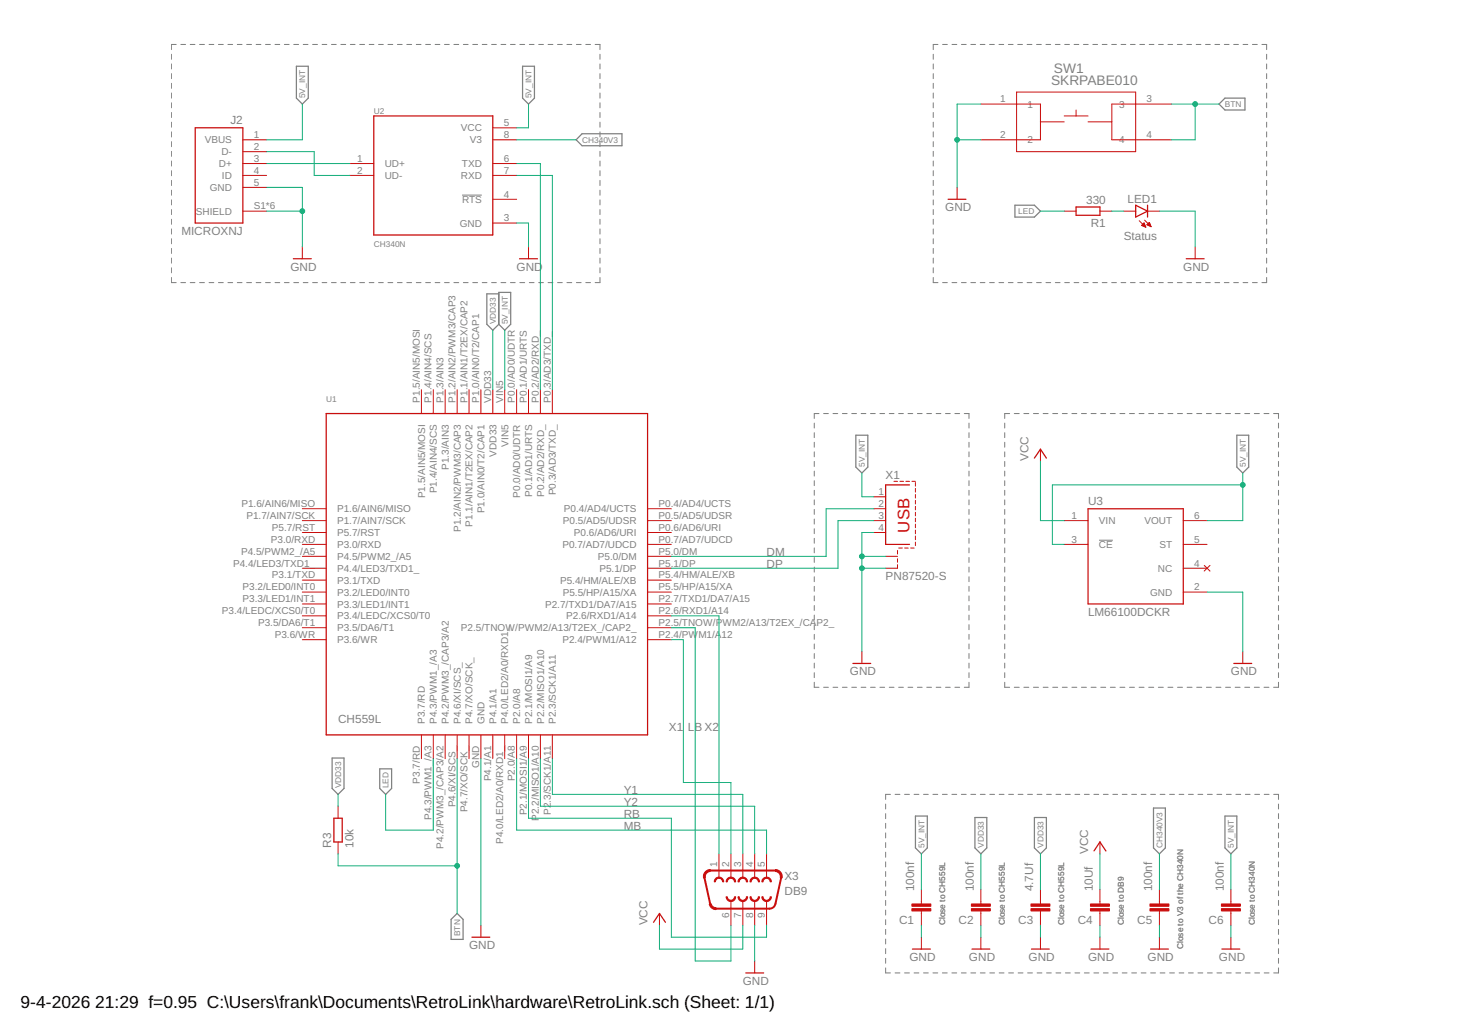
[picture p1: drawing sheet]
<svg xmlns="http://www.w3.org/2000/svg" width="297mm" height="210mm" viewBox="0 0 297 210" stroke-linecap="round" stroke-linejoin="round" font-family="sans-serif">
<g fill="none" stroke="#808080" stroke-width=".21">
<path d="M34.8 11v1M34.8 13v1M34.8 15v1M34.8 16.9v1M34.8 18.9v1M35.8 9h-1v1.1M36.7 9h1M38.7 9h.9M40.6 9h.9M42.5 9h.9M44.4 9h1M46.3 9h1"/>
<path d="M48.2 9h1M50.1 9h1M52 9h1M54 9h.9M55.9 9h.9M57.8 9h.9M59.7 9h1M61.6 9h1M63.5 9h1M65.4 9h1M67.4 9h.9M69.3 9h.9"/>
<path d="M71.2 9h.9M73.1 9h1M75 9h1M76.9 9h1M78.8 9h1M80.8 9h.9M82.7 9h.9M84.6 9h.9M86.5 9h1M88.4 9h1M90.3 9h1M92.2 9h1"/>
<path d="M94.1 9h1M96.1 9h.9M98 9h.9M99.9 9h.9M101.8 9h1M103.7 9h1M105.6 9h1M107.5 9h1M109.5 9h.9M111.4 9h.9M113.3 9h.9M115.2 9h1"/>
<path d="M117.1 9h1M119 9h1M120.9 9h1v1.1M121.9 11v1M121.9 13v1M121.9 15v1M121.9 16.9v1M121.9 18.9v1M189.6 11v1M189.6 13v1M189.6 15v1M189.6 16.9v1"/>
<path d="M189.6 18.9v1M190.6 9h-1v1.1M191.5 9h1M193.4 9h1M195.3 9h1M197.3 9h.9M199.2 9h.9M201.1 9h.9M203 9h.9M204.9 9h.9M206.8 9h.9M208.7 9h1"/>
<path d="M210.6 9h1M212.5 9h1M214.4 9h1M216.3 9h1M218.2 9h1M220.1 9h1M222 9h1M223.9 9h1M225.9 9h.9M227.8 9h.9M229.7 9h.9M231.6 9h.9"/>
<path d="M233.5 9h.9M235.4 9h.9M237.3 9h1M239.2 9h1M241.1 9h1M243 9h1M244.9 9h1M246.8 9h1M248.8 9h.9M250.7 9h.9M252.6 9h.9M254.5 9h.9"/>
<path d="M256.4 9h.9v1.1M257.3 11v1M257.3 13v1M257.3 15v1M257.3 16.9v1M257.3 18.9v1M34.8 20.9v1M34.8 22.9v1M34.8 24.8v1M34.8 26.8v1M34.8 28.8v1M34.8 30.8v1"/>
<path d="M34.8 32.7v1M34.8 34.7v1M34.8 36.7v1M34.8 38.7v1M121.9 20.9v1M121.9 22.9v1M121.9 24.8v1M121.9 26.8v1M121.9 28.8v1M121.9 30.8v1M121.9 32.7v1M121.9 34.7v1"/>
<path d="M121.9 36.7v1M121.9 38.7v1M189.6 20.9v1M189.6 22.9v1M189.6 24.8v1M189.6 26.8v1M189.6 28.8v1M189.6 30.8v1M189.6 32.7v1M189.6 34.7v1M189.6 36.7v1M189.6 38.7v1"/>
<path d="M257.3 20.9v1M257.3 22.9v1M257.3 24.8v1M257.3 26.8v1M257.3 28.8v1M257.3 30.8v1M257.3 32.7v1M257.3 34.7v1M257.3 36.7v1M257.3 38.7v1M34.8 40.6v1M34.8 42.6v1"/>
<path d="M34.8 44.6v1M34.8 46.5v1.1M34.8 48.5v1M34.8 50.5v1M34.8 52.5v1M34.8 54.4v1M34.8 56.4v1h1M36.7 57.4h1M38.7 57.4h.9M40.6 57.4h.9M42.5 57.4h.9M44.4 57.4h1"/>
<path d="M46.3 57.4h1M48.2 57.4h1M50.1 57.4h1M52 57.4h1M54 57.4h.9M55.9 57.4h.9M57.8 57.4h.9M59.7 57.4h1M61.6 57.4h1M63.5 57.4h1M65.4 57.4h1M67.4 57.4h.9"/>
<path d="M69.3 57.4h.9M71.2 57.4h.9M73.1 57.4h1M75 57.4h1M76.9 57.4h1M78.8 57.4h1M80.8 57.4h.9M82.7 57.4h.9M84.6 57.4h.9M86.5 57.4h1M88.4 57.4h1M90.3 57.4h1"/>
<path d="M92.2 57.4h1M94.1 57.4h1M96.1 57.4h.9M98 57.4h.9M99.9 57.4h.9M101.8 57.4h1M103.7 57.4h1M105.6 57.4h1M107.5 57.4h1M109.5 57.4h.9M111.4 57.4h.9M113.3 57.4h.9"/>
<path d="M115.2 57.4h1M117.1 57.4h1M119 57.4h1M121.9 40.6v1M121.9 42.6v1M121.9 44.6v1M121.9 46.5v1.1M121.9 48.5v1M121.9 50.5v1M121.9 52.5v1M121.9 54.4v1M121.9 56.4v1h-1"/>
<path d="M189.6 56.4v1h1M189.6 40.6v1M189.6 42.6v1M189.6 44.6v1M189.6 46.5v1.1M189.6 48.5v1M189.6 50.5v1M189.6 52.5v1M189.6 54.4v1M191.5 57.4h1M193.4 57.4h1M195.3 57.4h1"/>
<path d="M197.3 57.4h.9M199.2 57.4h.9M201.1 57.4h.9M203 57.4h.9M204.9 57.4h.9M206.8 57.4h.9M208.7 57.4h1M210.6 57.4h1M212.5 57.4h1M214.4 57.4h1M216.3 57.4h1M218.2 57.4h1"/>
<path d="M220.1 57.4h1M222 57.4h1M223.9 57.4h1M225.9 57.4h.9M227.8 57.4h.9M229.7 57.4h.9M231.6 57.4h.9M233.5 57.4h.9M235.4 57.4h.9M237.3 57.4h1M239.2 57.4h1M241.1 57.4h1"/>
<path d="M243 57.4h1M244.9 57.4h1M246.8 57.4h1M248.8 57.4h.9M250.7 57.4h.9M252.6 57.4h.9M254.5 57.4h.9M257.3 56.4v1h-.9M257.3 40.6v1M257.3 42.6v1M257.3 44.6v1M257.3 46.5v1.1"/>
<path d="M257.3 48.5v1M257.3 50.5v1M257.3 52.5v1M257.3 54.4v1M165.4 86v1M165.4 87.9v1M165.4 89.9v1M165.4 91.8v1M165.4 93.8v1M165.4 95.7v1M165.4 97.7v1M165.4 99.6v1"/>
<path d="M166.4 84h-1v1M167.3 84h1M169.2 84h1M171.2 84h.9M173.1 84h.9M175 84h.9M176.9 84h.9M178.8 84h.9M180.7 84h.9M182.6 84h.9M184.5 84h.9M186.4 84h.9"/>
<path d="M188.3 84h1M190.2 84h1M192.1 84h1M194 84h1M195.9 84h1v1M196.9 86v1M196.9 87.9v1M196.9 89.9v1M196.9 91.8v1M196.9 93.8v1M196.9 95.7v1M196.9 97.7v1"/>
<path d="M196.9 99.6v1M204.1 86v1M204.1 87.9v1M204.1 89.9v1M204.1 91.8v1M204.1 93.8v1M204.1 95.7v1M204.1 97.7v1M204.1 99.6v1M205.1 84h-1v1M206.1 84h1M208 84h1"/>
<path d="M210 84h1M211.9 84h1M213.9 84h1M215.8 84h1M217.8 84h1M219.7 84h1M221.7 84h1M223.6 84h1M225.6 84h1M227.5 84h1M229.5 84h1M231.4 84h1"/>
<path d="M233.4 84h1M235.4 84h.9M237.3 84h1M239.2 84h1M241.2 84h1M243.1 84h1.1M245.1 84h1M247.1 84h1M249 84h1M251 84h.9M252.9 84h1M254.8 84h1.1"/>
<path d="M256.8 84h1M258.8 84h1v1M259.8 86v1M259.8 87.9v1M259.8 89.9v1M259.8 91.8v1M259.8 93.8v1M259.8 95.7v1M259.8 97.7v1M259.8 99.6v1M165.4 101.6v1M165.4 103.5v1"/>
<path d="M165.4 105.5v1M165.4 107.4v1M165.4 109.4v1M165.4 111.3v1M165.4 113.3v1M165.4 115.2v1M165.4 117.2v1M165.4 119.1v1M196.9 101.6v1M196.9 103.5v1M196.9 105.5v1M196.9 107.4v1"/>
<path d="M196.9 109.4v1M196.9 111.3v1M196.9 113.3v1M196.9 115.2v1M196.9 117.2v1M196.9 119.1v1M204.1 101.6v1M204.1 103.5v1M204.1 105.5v1M204.1 107.4v1M204.1 109.4v1M204.1 111.3v1"/>
<path d="M204.1 113.3v1M204.1 115.2v1M204.1 117.2v1M204.1 119.1v1M259.8 101.6v1M259.8 103.5v1M259.8 105.5v1M259.8 107.4v1M259.8 109.4v1M259.8 111.3v1M259.8 113.3v1M259.8 115.2v1"/>
<path d="M259.8 117.2v1M259.8 119.1v1M165.4 121.1v1M165.4 123v1M165.4 125v1M165.4 126.9v1.1M165.4 128.9v1M165.4 130.9v.9M165.4 132.8v1M165.4 134.7v1M165.4 136.7v1M165.4 138.6v1.1h1"/>
<path d="M167.3 139.7h1M169.2 139.7h1M171.2 139.7h.9M173.1 139.7h.9M175 139.7h.9M176.9 139.7h.9M178.8 139.7h.9M180.7 139.7h.9M182.6 139.7h.9M184.5 139.7h.9M186.4 139.7h.9M188.3 139.7h1"/>
<path d="M190.2 139.7h1M192.1 139.7h1M194 139.7h1M196.9 121.1v1M196.9 123v1M196.9 125v1M196.9 126.9v1.1M196.9 128.9v1M196.9 130.9v.9M196.9 132.8v1M196.9 134.7v1M196.9 136.7v1"/>
<path d="M196.9 138.6v1.1h-1M204.1 138.6v1.1h1M204.1 121.1v1M204.1 123v1M204.1 125v1M204.1 126.9v1.1M204.1 128.9v1M204.1 130.9v.9M204.1 132.8v1M204.1 134.7v1M204.1 136.7v1M206.1 139.7h1"/>
<path d="M208 139.7h1M210 139.7h1M211.9 139.7h1M213.9 139.7h1M215.8 139.7h1M217.8 139.7h1M219.7 139.7h1M221.7 139.7h1M223.6 139.7h1M225.6 139.7h1M227.5 139.7h1M229.5 139.7h1"/>
<path d="M231.4 139.7h1M233.4 139.7h1M235.4 139.7h.9M237.3 139.7h1M239.2 139.7h1M241.2 139.7h1M243.1 139.7h1.1M245.1 139.7h1M247.1 139.7h1M249 139.7h1M251 139.7h.9M252.9 139.7h1"/>
<path d="M254.8 139.7h1.1M256.8 139.7h1M259.8 121.1v1M259.8 123v1M259.8 125v1M259.8 126.9v1.1M259.8 128.9v1M259.8 130.9v.9M259.8 132.8v1M259.8 134.7v1M259.8 136.7v1M259.8 138.6v1.1h-1"/>
<path d="M179.9 163.4v1M179.9 165.3v1M179.9 167.3v1M179.9 169.2v1.1M179.9 171.2v1M179.9 173.2v1M179.9 175.1v1M179.9 177.1v1M179.9 179v1.1M180.9 161.4h-1v1M181.9 161.4h.9M183.8 161.4h1"/>
<path d="M185.7 161.4h1M187.6 161.4h1M189.5 161.4h1M191.5 161.4h.9M193.4 161.4h1M195.3 161.4h1M197.3 161.4h.9M199.2 161.4h1M201.1 161.4h1M203 161.4h1M204.9 161.4h1M206.9 161.4h.9"/>
<path d="M208.8 161.4h1M210.7 161.4h1M212.6 161.4h1M214.5 161.4h1M216.5 161.4h.9M218.4 161.4h1M220.3 161.4h1M222.2 161.4h1M224.2 161.4h.9M226.1 161.4h1M228 161.4h1M229.9 161.4h1"/>
<path d="M231.9 161.4h.9M233.8 161.4h1M235.7 161.4h1M237.6 161.4h1M239.6 161.4h.9M241.5 161.4h.9M243.4 161.4h1M245.3 161.4h1M247.2 161.4h1M249.2 161.4h.9M251.1 161.4h1M253 161.4h1"/>
<path d="M254.9 161.4h1M256.9 161.4h.9M258.8 161.4h1v1M259.8 163.4v1M259.8 165.3v1M259.8 167.3v1M259.8 169.2v1.1M259.8 171.2v1M259.8 173.2v1M259.8 175.1v1M259.8 177.1v1M259.8 179v1.1"/>
<path d="M179.9 181v1M179.9 183v1M179.9 184.9v1M179.9 186.9v1M179.9 188.8v1.1M179.9 190.8v1M179.9 192.8v1M179.9 194.7v1M179.9 196.7v1h1M181.9 197.7h.9M183.8 197.7h1M185.7 197.7h1"/>
<path d="M187.6 197.7h1M189.5 197.7h1M191.5 197.7h.9M193.4 197.7h1M195.3 197.7h1M197.3 197.7h.9M199.2 197.7h1M201.1 197.7h1M203 197.7h1M204.9 197.7h1M206.9 197.7h.9M208.8 197.7h1"/>
<path d="M210.7 197.7h1M212.6 197.7h1M214.5 197.7h1M216.5 197.7h.9M218.4 197.7h1M220.3 197.7h1M222.2 197.7h1M224.2 197.7h.9M226.1 197.7h1M228 197.7h1M229.9 197.7h1M231.9 197.7h.9"/>
<path d="M233.8 197.7h1M235.7 197.7h1M237.6 197.7h1M239.6 197.7h.9M241.5 197.7h.9M243.4 197.7h1M245.3 197.7h1M247.2 197.7h1M249.2 197.7h.9M251.1 197.7h1M253 197.7h1M254.9 197.7h1"/>
<path d="M256.9 197.7h.9M259.8 181v1M259.8 183v1M259.8 184.9v1M259.8 186.9v1M259.8 188.8v1.1M259.8 190.8v1M259.8 192.8v1M259.8 194.7v1M259.8 196.7v1h-1"/>
</g>
<path d="M93.9 39.6h4M223.3 109.8h2.8" fill="none" stroke="#808080" stroke-width=".2"/>
<g fill="none" stroke="#808080" stroke-width=".25">
<path d="M60.2 13.5h2.4v6.4l-1.2 1.2-1.2-1.2zM106.2 13.5h2.4v6.4l-1.2 1.2-1.2-1.2zM248.9 19.9h4v2.5h-4l-1.2-1.3zM118.3 27.2h8.1v2.4h-8.1l-1.2-1.2zM101.3 59.7h-2.4v6.2l1.2 1.2 1.2-1.2M101.3 59.4h2.5v6.5l-1.2 1.2-1.3-1.2zM206.2 41.7h4l1.2 1.2-1.2 1.2h-4zM173.9 88.4h2.4v6.5l-1.2 1.2-1.2-1.2zM251.3 88.4h2.4v6.5l-1.2 1.2-1.2-1.2zM67.5 154h2.4v6.2l-1.2 1.2-1.2-1.2zM77.2 156.2h2.4v4l-1.2 1.2-1.2-1.2zM186 165.8h2.4v6.5l-1.2 1.2-1.2-1.2z"/>
<path d="M198.1 166.1h2.4v6.2l-1.2 1.2-1.2-1.2zM210.2 166.1h2.4v6.2l-1.2 1.2-1.2-1.2zM234.4 164.2h2.4v8.1l-1.2 1.2-1.2-1.2zM248.9 165.8h2.4v6.5l-1.2 1.2-1.2-1.2zM91.7 186.8l1.2-1.2 1.2 1.2v4.1h-2.4z"/>
</g>
<g fill="none" stroke="#c90d0c" stroke-width=".2">
<path d="M206.5 18.7h24.2v12.1h-24.2zM49.3 33.2h4.9M49.3 35.6h4.9M49.3 28.4h4.9M49.3 30.8h4.9M49.3 38.1h4.9M71.1 33.2h4.8M71.1 35.6h4.8M100.1 33.2h4.9M100.1 35.6h4.9M100.1 26h4.9M100.1 28.4h4.9"/>
<path d="M194.5 38.1v2.4M199.3 21.1h12.1v7.3h-12.1M211.4 24.8h4.8M216.2 23.6h4.9M218.6 22.4v1.2M221.1 24.8h4.8M238 21.1h-12.1v7.3h12.1M49.3 42.9h4.9M61.4 50.2v2.4M100.1 45.3h4.9M100.1 40.5h4.9M107.4 50.2v2.4"/>
<path d="M216.2 42.9h2.4M223.5 42.9h2.4M228.3 42.9h2.4M231.5 44.9l1.3 1.3M232 45.8h.6M232.1 45.7h.5M232.1 45.9h.6M232.2 45.6h.3M232.3 45.4h.2M232.4 46h.3M232.4 45.3l-.5 .5 .9 .4M232.4 45.3l.4 .9"/>
<path d="M232.4 45.3h.1M232.5 44.7l1.4 1.4M232.7 46.1h.1M233 45.7l.9 .4M233 45.7h.7M233.2 42.9h2.4M233.2 45.6h.5M233.3 45.8h.5M233.3 45.4h.3M233.4 45.3h.2M233.5 45.9h.3M233.5 45.2l-.5 .5"/>
<path d="M233.5 45.2l.4 .9M233.5 45.2h.1M233.8 46h.1M242.8 50.2v2.4M85.6 79.2v4.8M88 79.2v4.8M90.4 79.2v4.8M92.9 79.2v4.8M95.3 79.2v4.8M97.7 79.2v4.8M100.1 79.2v4.8M102.6 79.2v4.8"/>
<path d="M105 79.2v4.8M107.4 79.2v4.8M109.8 79.2v4.8M112.2 79.2v4.8M181.6 97.8h.8M182.8 97.8h.8M184 97.8h.8M185.3 97.8h.7M186 98v.8M186 99.3v.7M211.4 91.3v2.4M61.4 103.4h4.9"/>
<path d="M61.4 105.8h4.9M61.4 108.2h4.9M61.4 110.6h4.9M61.4 113.1h4.9M61.4 115.5h4.9M61.4 117.9h4.9M131.6 103.4h4.8M131.6 105.8h4.8M131.6 108.2h4.8M131.6 110.6h4.8M131.6 113.1h4.8M131.6 115.5h4.8"/>
<path d="M131.6 117.9h4.8M177.5 103.4h2.4M177.5 105.8h2.4M177.5 108.2h2.4M177.5 100.9h2.4M179.9 113.1h2.5M182.4 114.7v.8h-2.5M182.4 111.8v.8M182.4 113.5v.8M182.6 111.4h.7M183.8 111.4h.7M185 111.4h.7"/>
<path d="M186 100.5v.7M186 101.7v.7M186 102.9v.7M186 104.1v.7M186 105.3v.7M186 106.5v.7M186 107.7v.8M186 108.9v.8M186 110.2v.7M216.2 105.8h4.9M216.2 110.6h4.9M240.4 105.8h4.8"/>
<path d="M240.4 110.6h4.8M240.4 115.5h4.8M244.7 114.9l1.1 1.1M245.8 114.9l-1.1 1.1M61.4 120.3h4.9M61.4 122.7h4.9M61.4 125.1h4.9M61.4 127.6h4.9M61.4 130h4.9M131.6 120.3h4.8M131.6 122.7h4.8M131.6 125.1h4.8"/>
<path d="M131.6 127.6h4.8M131.6 130h4.8M175.1 132.4v2.4M240.4 120.3h4.8M252.5 132.4v2.4M85.6 149.3v4.9M88 149.3v4.9M90.4 149.3v4.9M92.9 149.3v4.9M95.3 149.3v4.9M97.7 149.3v4.9M100.1 149.3v4.9"/>
<path d="M102.6 149.3v4.9M105 149.3v4.9M107.4 149.3v4.9M109.8 149.3v4.9M112.2 149.3v4.9M68.7 163.8v2.5M68.7 171.1v2.4M146.1 173.5v4.9M148.5 173.5v4.9M150.9 173.5v4.9M153.3 173.5v4.9M155.7 173.5v4.9"/>
<path d="M223.5 171.1v2.4M97.7 188v2.4M134 185.6v2.4M148.5 183.2v4.8M150.9 183.2v4.8M153.3 183.2v4.8M153.3 195.3v2.4M155.7 183.2v4.8M187.2 180.8v2.9M187.2 185.1v2.9M187.2 190.4v2.4M199.3 180.8v2.9"/>
<path d="M199.3 185.1v2.9M199.3 190.4v2.4M211.4 180.8v2.9M211.4 185.1v2.9M211.4 190.4v2.4M223.5 180.8v2.9M223.5 185.1v2.9M223.5 190.4v2.4M235.6 180.8v2.9M235.6 185.1v2.9M235.6 190.4v2.4M250.1 180.8v2.9"/>
<path d="M250.1 185.1v2.9M250.1 190.4v2.4"/>
</g>
<g fill="none" stroke="#c90d0c" stroke-width=".25">
<path d="M39.7 26h9.6v19.3h-9.6zM75.9 23.6h24.2v24.2h-24.2zM59.6 52.6h3.6M105.6 52.6h3.6M192.6 40.5h3.7M218.6 42.1h4.9v1.7h-4.9zM230.7 41.7l2.5 1.2-2.5 1.2zM233.2 41.7v2.4M241 52.6h3.6M66.3 84h65.3v65.3h-65.3zM184.8 98.5h-4.9v12.1h4.9M210.2 93.1l1.2-1.8 1.2 1.8"/>
<path d="M221.1 103.4h19.3v19.3h-19.3zM173.3 134.8h3.6M250.7 134.8h3.6M67.8 166.3h1.7v4.8h-1.7zM222.3 172.9l1.2-1.8 1.2 1.8M95.9 190.4h3.6M132.8 187.4l1.2-1.8 1.2 1.8M151.5 197.7h3.7M185.4 192.8h3.6M197.5 192.8h3.6M209.6 192.8h3.6M221.7 192.8h3.6"/>
<path d="M233.8 192.8h3.6M248.3 192.8h3.6"/>
</g>
<g fill="#c90d0c" stroke="#c90d0c" stroke-width=".2">
<path d="M248.2 183.7h3.8v.4h-3.8z"/>
<path d="M248.2 184.6h3.8v.5h-3.8z"/>
<path d="M197.4 183.7h3.8v.4h-3.8z"/>
<path d="M197.4 184.6h3.8v.5h-3.8z"/>
<path d="M209.5 183.7h3.8v.4h-3.8z"/>
<path d="M209.5 184.6h3.8v.5h-3.8z"/>
<path d="M221.6 183.7h3.8v.4h-3.8z"/>
<path d="M221.6 184.6h3.8v.5h-3.8z"/>
<path d="M233.6 183.7h3.9v.4h-3.9z"/>
<path d="M233.6 184.6h3.9v.5h-3.9z"/>
<path d="M185.3 183.7h3.8v.4h-3.8z"/>
<path d="M185.3 184.6h3.8v.5h-3.8z"/>
</g>
<g fill="#c90d0c" stroke="#c90d0c" stroke-width=".2">
<path d="M147.8 178.6a.96 .96 0 0 1 1-.3 .96 .96 0 0 1 .7 .9h-.3a.73 .73 0 0 0-.7-.7 .73 .73 0 0 0-.7 .7h-.3z" fill-rule="evenodd"/>
<path d="M147.5 182.2h.3a.73 .73 0 0 0 .7 .7 .73 .73 0 0 0 .7-.7h.3a.96 .96 0 0 1-1 1 .96 .96 0 0 1-1-1z" fill-rule="evenodd"/>
<path d="M145.4 178.6a.96 .96 0 0 1 1-.3 .96 .96 0 0 1 .6 .9h-.2a.73 .73 0 0 0-.7-.7 .73 .73 0 0 0-.7 .7h-.3z" fill-rule="evenodd"/>
<path d="M152.4 182.2h.2a.73 .73 0 0 0 .7 .7 .73 .73 0 0 0 .8-.7h.2a.96 .96 0 0 1-1 1 .96 .96 0 0 1-.9-1z" fill-rule="evenodd"/>
<path d="M150.2 178.6a.98 .98 0 0 1 1.1-.3 .98 .98 0 0 1 .6 .9h-.3a.72 .72 0 0 0-.7-.7 .72 .72 0 0 0-.7 .7h-.3z" fill-rule="evenodd"/>
<path d="M149.9 182.2h.3a.72 .72 0 0 0 .7 .7 .72 .72 0 0 0 .7-.7h.3a.97 .97 0 0 1-1 1 .97 .97 0 0 1-1-1z" fill-rule="evenodd"/>
<path d="M152.6 178.6a.98 .98 0 0 1 1.1-.3 .98 .98 0 0 1 .6 .9h-.2a.73 .73 0 0 0-.8-.7 .73 .73 0 0 0-.7 .7h-.2z" fill-rule="evenodd"/>
<path d="M154.8 182.2h.2a.73 .73 0 0 0 .8 .7 .73 .73 0 0 0 .7-.7h.2a.96 .96 0 0 1-.9 1 .96 .96 0 0 1-1-1z" fill-rule="evenodd"/>
<path d="M155 178.6a.96 .96 0 0 1 1.1-.3 .96 .96 0 0 1 .6 .9h-.2a.73 .73 0 0 0-.7-.7 .73 .73 0 0 0-.8 .7h-.2z" fill-rule="evenodd"/>
<path d="M143.3 177.1l.5-.3 .5-.1v.4l-.5 .1-.4 .4-.1 .7-.4 .1 .1-.8z" fill-rule="evenodd"/>
<path d="M144.1 183.7l.4-.1 .1 .3a.97 .97 0 0 0 .9 .5v.4l-.8-.2-.4-.4z" fill-rule="evenodd"/>
<path d="M157.5 176.7a1.4 1.4 0 0 1 1.4 1.7l-.4-.1-.1-.7-.4-.4-.5-.1z" fill-rule="evenodd"/>
</g>
<path d="M143.1 178.4l1.2 5.3M144.3 176.9h13.2M158.7 178.4l-1.2 5.3-.2 .5-.4 .3-.5 .1h-10.9" fill="none" stroke="#c90d0c" stroke-width=".4"/>
<g fill="none" stroke="#0dab76" stroke-width=".2">
<path d="M54.2 30.8h9.6v4.8h7.3M54.2 38.1h7.2v12.1M54.2 33.2h16.9M61.4 21.1v7.3h-7.2M105 35.6h7.2v43.6M105 28.4h12.1M105 33.2h4.8v46M107.4 21.1v4.9h-2.4M194.5 28.4h4.8M199.3 21.1h-4.8v17M238 21.1h9.7M242.8 21.1v7.3h-4.8"/>
<path d="M54.2 42.9h7.2M105 45.3h2.4v4.9M211.4 42.9h4.8M225.9 42.9h2.4M235.6 42.9h7.2v7.3M100.1 67.1v12.1M102.6 67.1v12.1M175.1 96.1v4.8h2.4M211.4 93.7v12.1h4.8M252.5 96.1v9.7h-7.3M252.5 98.5h-38.7v12.1h2.4M175.1 113.1h4.8"/>
<path d="M175.1 115.5h4.8M177.5 108.2h-2.4v24.2M177.5 103.4h-9.6v9.7h-31.5M177.5 105.8h-7.2v9.7h-33.9M136.4 125.1h9.7v48.4M136.4 130h2.4v29h9.7v14.5M136.4 127.6h4.8v67.7h7.3v-7.3M245.2 120.3h7.3v12.1M88 154.2v14.5h-9.6v-7.3M92.9 154.2v31.4M97.7 154.2v33.8M105 154.2v14.5h50.7v4.8"/>
<path d="M107.4 154.2v12.1h29v24.1h19.3v-2.4M109.8 154.2v9.6h43.5v9.7M112.2 154.2v7.2h38.7v12.1M68.7 161.4v2.4M68.7 173.5v2.4h24.2M187.2 173.5v7.3M199.3 173.5v7.3M211.4 173.5v7.3M223.5 173.5v7.3M235.6 173.5v7.3M250.1 173.5v7.3M134 188v4.8h16.9v-4.8"/>
<path d="M153.3 188v7.3M187.2 188v2.4M199.3 188v2.4M211.4 188v2.4M223.5 188v2.4M235.6 188v2.4M250.1 188v2.4"/>
</g>
<g fill="#0dab76" stroke="#0dab76" stroke-width=".2">
<circle cx="61.4" cy="42.9" r=".49"/>
<circle cx="175.1" cy="113.1" r=".49"/>
<circle cx="175.1" cy="115.5" r=".49"/>
<circle cx="194.5" cy="28.4" r=".49"/>
<circle cx="92.9" cy="175.9" r=".49"/>
<circle cx="242.8" cy="21.1" r=".49"/>
<circle cx="252.5" cy="98.5" r=".49"/>
</g>
<g font-size="3.5">
<text x="4.2" y="204.7">9-4-2026</text>
<text x="19.3" y="204.7">21:29 f=0.95 C:\Users\frank\Documents\RetroLink\hardware\RetroLink.sch (Sheet: 1/1)</text>
</g>
<text font-size="3.4" fill="#c90d0c" x="184.8" y="108.2" transform="rotate(-90 184.8 108.2)">USB</text>
<g font-size="2.8" fill="#808080">
<text x="213.5" y="17.3">SKRPABE010</text>
<text x="214.1" y="14.9">SW1</text>
</g>
<g font-size="2.4" fill="#808080">
<text x="46.8" y="25.2">J2</text>
<text x="220.7" y="41.5">330</text>
<text x="229.1" y="41.2">LED1</text>
<text x="36.8" y="47.7">MICROXNJ</text>
<text x="192" y="42.9">GND</text>
<text x="221.6" y="46">R1</text>
<text x="228.3" y="48.8">Status</text>
<text x="59" y="55">GND</text>
<text x="105" y="55">GND</text>
<text x="240.4" y="55">GND</text>
<text x="209" y="93.7" transform="rotate(-90 209 93.7)">VCC</text>
<text x="179.9" y="97.3">X1</text>
<text x="221.1" y="102.6">U3</text>
<text x="155.8" y="113">DM</text>
<text x="155.8" y="115.5">DP</text>
<text x="179.9" y="117.9">PN87520-S</text>
<text x="221.1" y="125.1">LM66100DCKR</text>
<text x="172.7" y="137.2">GND</text>
<text x="250.1" y="137.2">GND</text>
<text x="68.7" y="146.9">CH559L</text>
<text x="135.9" y="148.6">X1</text>
<text x="139.8" y="148.6">LB X2</text>
<text x="126.7" y="161.4">Y1</text>
<text x="126.7" y="166.3">RB</text>
<text x="126.7" y="163.8">Y2</text>
<text x="67.3" y="172.3" transform="rotate(-90 67.3 172.3)">R3</text>
<text x="71.8" y="172.3" transform="rotate(-90 71.8 172.3)">10k</text>
<text x="126.7" y="168.7">MB</text>
<text x="221.1" y="173.5" transform="rotate(-90 221.1 173.5)">VCC</text>
<text x="159.4" y="178.8">X3</text>
<text x="159.4" y="181.9">DB9</text>
<text x="185.7" y="181.1" transform="rotate(-90 185.7 181.1)">100nf</text>
<text x="197.8" y="181.1" transform="rotate(-90 197.8 181.1)">100nf</text>
<text x="209.9" y="181.1" transform="rotate(-90 209.9 181.1)">4.7Uf</text>
<text x="222" y="181.1" transform="rotate(-90 222 181.1)">10Uf</text>
<text x="234.1" y="181.1" transform="rotate(-90 234.1 181.1)">100nf</text>
<text x="248.6" y="181.1" transform="rotate(-90 248.6 181.1)">100nf</text>
<text x="131.6" y="188" transform="rotate(-90 131.6 188)">VCC</text>
<text x="182.7" y="187.7">C1</text>
<text x="194.8" y="187.7">C2</text>
<text x="206.9" y="187.7">C3</text>
<text x="219" y="187.7">C4</text>
<text x="231" y="187.7">C5</text>
<text x="245.6" y="187.7">C6</text>
<text x="95.3" y="192.9">GND</text>
<text x="184.8" y="195.3">GND</text>
<text x="196.9" y="195.3">GND</text>
<text x="209" y="195.3">GND</text>
<text x="221.1" y="195.3">GND</text>
<text x="233.2" y="195.3">GND</text>
<text x="247.7" y="195.3">GND</text>
<text x="150.9" y="200.1">GND</text>
</g>
<g font-size="2" fill="#808080">
<text x="203.2" y="20.8">1</text>
<text x="208.8" y="21.9">1</text>
<text x="227.4" y="21.9">3</text>
<text x="233" y="20.8">3</text>
<text x="41.6" y="29.1">VBUS</text>
<text x="51.6" y="28.1">1</text>
<text x="93.6" y="26.7">VCC</text>
<text x="95.4" y="29.1">V3</text>
<text x="102.4" y="25.6">5</text>
<text x="102.4" y="28.1">8</text>
<text x="203.2" y="28.1">2</text>
<text x="208.8" y="29.1">2</text>
<text x="227.4" y="29.1">4</text>
<text x="233" y="28.1">4</text>
<text x="44.5" y="34">D+</text>
<text x="45" y="31.5">D-</text>
<text x="51.6" y="30.5">2</text>
<text x="51.6" y="32.9">3</text>
<text x="51.6" y="35.3">4</text>
<text x="72.6" y="32.9">1</text>
<text x="72.6" y="35.3">2</text>
<text x="78.2" y="34">UD+</text>
<text x="93.8" y="34">TXD</text>
<text x="102.4" y="32.9">6</text>
<text x="102.4" y="35.3">7</text>
<text x="42.6" y="38.8">GND</text>
<text x="45.1" y="36.4">ID</text>
<text x="51.6" y="37.7">5</text>
<text x="78.2" y="36.4">UD-</text>
<text x="93.6" y="36.4">RXD</text>
<text x="93.9" y="41.2">RTS</text>
<text x="102.4" y="40.1">4</text>
<text x="39.8" y="43.6">SHIELD</text>
<text x="51.6" y="42.6">S1*6</text>
<text x="93.4" y="46.1">GND</text>
<text x="102.4" y="45">3</text>
<text x="85.3" y="81.8" transform="rotate(-90 85.3 81.8)">P1.5/AIN5/MOSI</text>
<text x="87.7" y="81.8" transform="rotate(-90 87.7 81.8)">P1.4/AIN4/SCS</text>
<text x="90.1" y="81.8" transform="rotate(-90 90.1 81.8)">P1.3/AIN3</text>
<text x="92.5" y="81.8" transform="rotate(-90 92.5 81.8)">P1.2/AIN2/PWM3/CAP3</text>
<text x="95" y="81.8" transform="rotate(-90 95 81.8)">P1.1/AIN1/T2EX/CAP2</text>
<text x="97.4" y="81.8" transform="rotate(-90 97.4 81.8)">P1.0/AIN0/T2/CAP1</text>
<text x="99.8" y="81.8" transform="rotate(-90 99.8 81.8)">VDD33</text>
<text x="102.2" y="81.8" transform="rotate(-90 102.2 81.8)">VIN5</text>
<text x="104.6" y="81.8" transform="rotate(-90 104.6 81.8)">P0.0/AD0/UDTR</text>
<text x="107" y="81.8" transform="rotate(-90 107 81.8)">P0.1/AD1/URTS</text>
<text x="109.5" y="81.8" transform="rotate(-90 109.5 81.8)">P0.2/AD2/RXD_</text>
<text x="111.9" y="81.8" transform="rotate(-90 111.9 81.8)">P0.3/AD3/TXD_</text>
<text x="91.2" y="95.5" transform="rotate(-90 91.2 95.5)">P1.3/AIN3</text>
<text x="100.9" y="92.8" transform="rotate(-90 100.9 92.8)">VDD33</text>
<text x="103.3" y="90.8" transform="rotate(-90 103.3 90.8)">VIN5</text>
<text x="86.3" y="101.3" transform="rotate(-90 86.3 101.3)">P1.5/AIN5/MOSI</text>
<text x="88.8" y="100.2" transform="rotate(-90 88.8 100.2)">P1.4/AIN4/SCS</text>
<text x="105.7" y="101.1" transform="rotate(-90 105.7 101.1)">P0.0/AD0/UDTR</text>
<text x="108.1" y="101" transform="rotate(-90 108.1 101)">P0.1/AD1/URTS</text>
<text x="110.5" y="100.9" transform="rotate(-90 110.5 100.9)">P0.2/AD2/RXD_</text>
<text x="113" y="100.7" transform="rotate(-90 113 100.7)">P0.3/AD3/TXD_</text>
<text x="178.5" y="100.6">1</text>
<text x="49" y="103">P1.6/AIN6/MISO</text>
<text x="50" y="105.5">P1.7/AIN7/SCK</text>
<text x="55.2" y="107.9">P5.7/RST</text>
<text x="68.5" y="104.1">P1.6/AIN6/MISO</text>
<text x="68.5" y="106.5">P1.7/AIN7/SCK</text>
<text x="96" y="107" transform="rotate(-90 96 107)">P1.1/AIN1/T2EX/CAP2</text>
<text x="98.4" y="104.3" transform="rotate(-90 98.4 104.3)">P1.0/AIN0/T2/CAP1</text>
<text x="114.4" y="106.5">P0.5/AD5/UDSR</text>
<text x="114.6" y="104.1">P0.4/AD4/UCTS</text>
<text x="133.8" y="107.9">P0.6/AD6/URI</text>
<text x="133.8" y="105.5">P0.5/AD5/UDSR</text>
<text x="133.8" y="103">P0.4/AD4/UCTS</text>
<text x="178.5" y="103">2</text>
<text x="178.5" y="105.5">3</text>
<text x="178.5" y="107.9">4</text>
<text x="217.7" y="105.5">1</text>
<text x="223.3" y="106.5">VIN</text>
<text x="232.5" y="106.5">VOUT</text>
<text x="242.6" y="105.5">6</text>
<text x="49" y="112.7">P4.5/PWM2_/A5</text>
<text x="55" y="110.3">P3.0/RXD</text>
<text x="68.5" y="108.9">P5.7/RST</text>
<text x="68.5" y="111.4">P3.0/RXD</text>
<text x="68.5" y="113.8">P4.5/PWM2_/A5</text>
<text x="93.6" y="108.1" transform="rotate(-90 93.6 108.1)">P1.2/AIN2/PWM3/CAP3</text>
<text x="114.3" y="111.4">P0.7/AD7/UDCD</text>
<text x="116.6" y="108.9">P0.6/AD6/URI</text>
<text x="121.5" y="113.8">P5.0/DM</text>
<text x="133.8" y="112.7">P5.0/DM</text>
<text x="133.8" y="110.3">P0.7/AD7/UDCD</text>
<text x="217.7" y="110.3">3</text>
<text x="223.3" y="111.4">CE</text>
<text x="235.6" y="111.4">ST</text>
<text x="242.6" y="110.3">5</text>
<text x="47.4" y="115.1">P4.4/LED3/TXD1_</text>
<text x="49.3" y="120">P3.2/LED0/INT0</text>
<text x="55.2" y="117.5">P3.1/TXD</text>
<text x="68.5" y="116.2">P4.4/LED3/TXD1_</text>
<text x="68.5" y="118.6">P3.1/TXD</text>
<text x="113.8" y="118.6">P5.4/HM/ALE/XB</text>
<text x="121.8" y="116.2">P5.1/DP</text>
<text x="133.8" y="120">P5.5/HP/A15/XA</text>
<text x="133.8" y="117.5">P5.4/HM/ALE/XB</text>
<text x="133.8" y="115.1">P5.1/DP</text>
<text x="235.3" y="116.2">NC</text>
<text x="242.6" y="115.1">4</text>
<text x="242.6" y="120">2</text>
<text x="45.1" y="124.8">P3.4/LEDC/XCS0/T0</text>
<text x="49.3" y="122.4">P3.3/LED1/INT1</text>
<text x="68.5" y="121">P3.2/LED0/INT0</text>
<text x="68.5" y="123.4">P3.3/LED1/INT1</text>
<text x="68.5" y="125.9">P3.4/LEDC/XCS0/T0</text>
<text x="110.7" y="123.5">P2.7/TXD1/DA7/A15</text>
<text x="114.3" y="121">P5.5/HP/A15/XA</text>
<text x="115" y="125.9">P2.6/RXD1/A14</text>
<text x="133.8" y="124.8">P2.6/RXD1/A14</text>
<text x="133.8" y="122.4">P2.7/TXD1/DA7/A15</text>
<text x="233.7" y="121">GND</text>
<text x="52.4" y="127.2">P3.5/DA6/T1</text>
<text x="55.8" y="129.6">P3.6/WR</text>
<text x="68.5" y="128.3">P3.5/DA6/T1</text>
<text x="68.5" y="130.7">P3.6/WR</text>
<text x="93.6" y="128.3">P2.5/TNOW/PWM2/A13/T2EX_/CAP2_</text>
<text x="114.3" y="130.7">P2.4/PWM1/A12</text>
<text x="133.8" y="129.6">P2.4/PW</text>
<text x="133.8" y="127.2">P2.5/TNOW/PWM2/A13/T2EX_/CAP2_</text>
<text x="141.9" y="129.6">M1/A</text>
<text x="146.6" y="129.6">12</text>
<text x="86.3" y="147.1" transform="rotate(-90 86.3 147.1)">P3.7/RD</text>
<text x="88.8" y="147.1" transform="rotate(-90 88.8 147.1)">P4.3/PWM1_/A3</text>
<text x="91.2" y="147.1" transform="rotate(-90 91.2 147.1)">P4.2/PWM3_/CAP3/A2</text>
<text x="93.6" y="147.1" transform="rotate(-90 93.6 147.1)">P4.6/XI/SCS_</text>
<text x="96" y="147.1" transform="rotate(-90 96 147.1)">P4.7/XO/SCK_</text>
<text x="98.4" y="147.1" transform="rotate(-90 98.4 147.1)">GND</text>
<text x="100.9" y="147.1" transform="rotate(-90 100.9 147.1)">P4.1/A1</text>
<text x="103.3" y="147.1" transform="rotate(-90 103.3 147.1)">P4.0/LED2/A0/RXD1_</text>
<text x="105.7" y="147.1" transform="rotate(-90 105.7 147.1)">P2.0/A8</text>
<text x="108.1" y="147.1" transform="rotate(-90 108.1 147.1)">P2.1/MOSI1/A9</text>
<text x="110.5" y="147.1" transform="rotate(-90 110.5 147.1)">P2.2/MISO1/A10</text>
<text x="112.9" y="147.1" transform="rotate(-90 112.9 147.1)">P2.3/SCK1/A11</text>
<text x="85.3" y="159.2" transform="rotate(-90 85.3 159.2)">P3.7/RD</text>
<text x="97.4" y="156.1" transform="rotate(-90 97.4 156.1)">GND</text>
<text x="99.8" y="158.8" transform="rotate(-90 99.8 158.8)">P4.1/A1</text>
<text x="104.6" y="158.8" transform="rotate(-90 104.6 158.8)">P2.0/A8</text>
<text x="87.7" y="166.6" transform="rotate(-90 87.7 166.6)">P4.3/PWM1_/A3</text>
<text x="92.5" y="164.1" transform="rotate(-90 92.5 164.1)">P4.6/XI/SCS_</text>
<text x="95" y="165.1" transform="rotate(-90 95 165.1)">P4.7/XO/SCK_</text>
<text x="107" y="165.6" transform="rotate(-90 107 165.6)">P2.1/MOSI1/A9</text>
<text x="109.5" y="166.8" transform="rotate(-90 109.5 166.8)">P2.2/MISO1/A10</text>
<text x="111.9" y="165.6" transform="rotate(-90 111.9 165.6)">P2.3/SCK1/A11</text>
<text x="90.1" y="172.5" transform="rotate(-90 90.1 172.5)">P4.2/PWM3_/CAP3/A2</text>
<text x="102.2" y="171.5" transform="rotate(-90 102.2 171.5)">P4.0/LED2/A0/RXD1_</text>
<text x="145.7" y="176.1" transform="rotate(-90 145.7 176.1)">1</text>
<text x="148.2" y="176.1" transform="rotate(-90 148.2 176.1)">2</text>
<text x="150.6" y="176.1" transform="rotate(-90 150.6 176.1)">3</text>
<text x="153" y="176.1" transform="rotate(-90 153 176.1)">4</text>
<text x="155.4" y="176.1" transform="rotate(-90 155.4 176.1)">5</text>
<text x="148.2" y="186.5" transform="rotate(-90 148.2 186.5)">6</text>
<text x="150.6" y="186.5" transform="rotate(-90 150.6 186.5)">7</text>
<text x="153" y="186.5" transform="rotate(-90 153 186.5)">8</text>
<text x="155.4" y="186.5" transform="rotate(-90 155.4 186.5)">9</text>
</g>
<g font-size="1.7" fill="#808080">
<text x="62" y="19.9" transform="rotate(-90 62 19.9)">5V_INT</text>
<text x="75.9" y="23.1">U2</text>
<text x="108" y="19.9" transform="rotate(-90 108 19.9)">5V_INT</text>
<text x="248.9" y="21.7">BTN</text>
<text x="118.3" y="29">CH340V3</text>
<text x="206.9" y="43.5">LED</text>
<text x="75.9" y="50.2">CH340N</text>
<text x="100.7" y="65.9" transform="rotate(-90 100.7 65.9)">VDD33</text>
<text x="103.1" y="65.9" transform="rotate(-90 103.1 65.9)">5V_INT</text>
<text x="66.3" y="81.6">U1</text>
<text x="175.7" y="94.9" transform="rotate(-90 175.7 94.9)">5V_INT</text>
<text x="253.1" y="94.9" transform="rotate(-90 253.1 94.9)">5V_INT</text>
<text x="69.3" y="160.2" transform="rotate(-90 69.3 160.2)">VDD33</text>
<text x="79" y="160.2" transform="rotate(-90 79 160.2)">LED</text>
<text x="187.8" y="172.3" transform="rotate(-90 187.8 172.3)">5V_INT</text>
<text x="199.9" y="172.3" transform="rotate(-90 199.9 172.3)">VDD33</text>
<text x="212" y="172.3" transform="rotate(-90 212 172.3)">VDD33</text>
<text x="236.2" y="172.3" transform="rotate(-90 236.2 172.3)">CH340V3</text>
<text x="250.7" y="172.3" transform="rotate(-90 250.7 172.3)">5V_INT</text>
<text x="93.5" y="190.2" transform="rotate(-90 93.5 190.2)">BTN</text>
<text x="192" y="188" transform="rotate(-90 192 188)">Close to CH559L</text>
<text x="204.1" y="188" transform="rotate(-90 204.1 188)">Close to CH559L</text>
<text x="216.2" y="188" transform="rotate(-90 216.2 188)">Close to CH559L</text>
<text x="228.3" y="188" transform="rotate(-90 228.3 188)">Close to DB9</text>
<text x="254.9" y="188" transform="rotate(-90 254.9 188)">Close to CH340N</text>
<text x="240.4" y="192.9" transform="rotate(-90 240.4 192.9)">Close to V3 of tthe CH340N</text>
<text x="240.4" y="192.9" transform="rotate(-90 240.4 192.9)">Close to V3 of he CH340N</text>
</g>
</svg>
